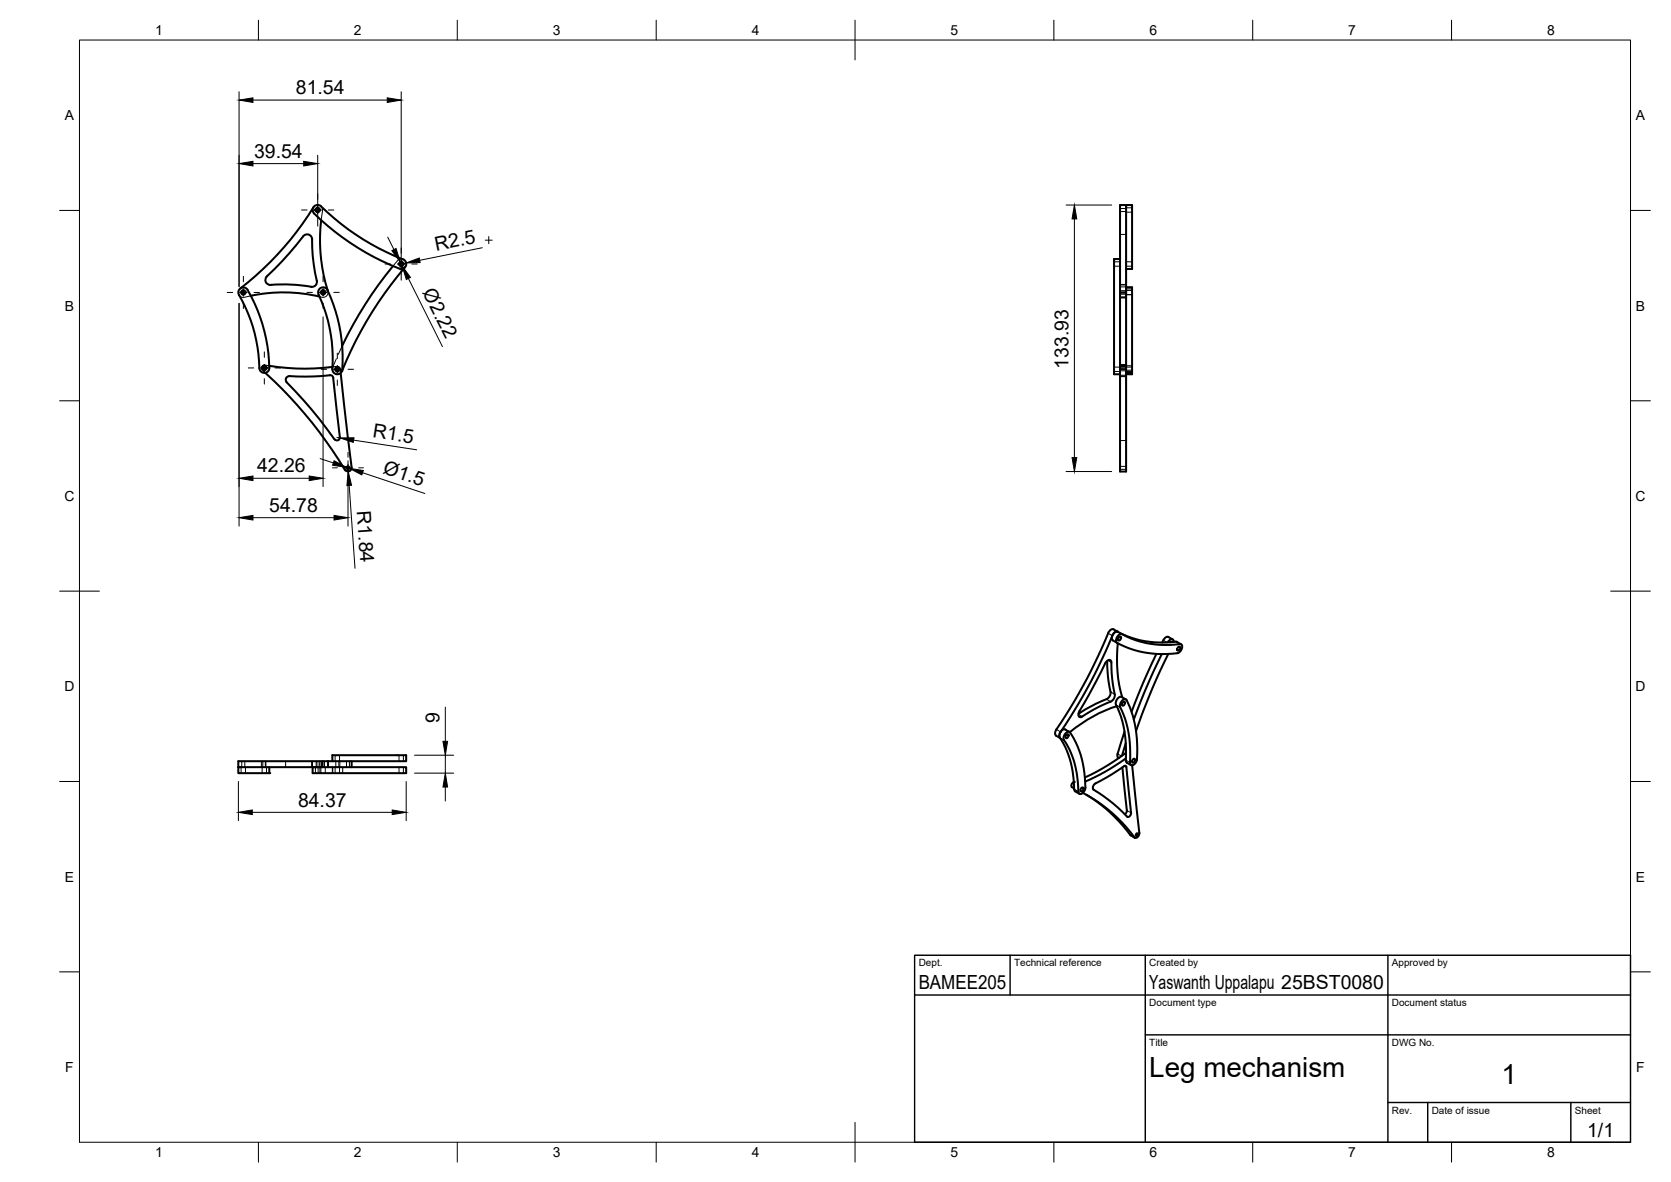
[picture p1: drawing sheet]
<svg xmlns="http://www.w3.org/2000/svg" width="420mm" height="297mm" viewBox="0 0 420 297" stroke-linecap="round" stroke-linejoin="round" font-family="sans-serif">
<!-- layer: Visible -->
<g fill="none" stroke="#000" stroke-width=".51">
<path d="M78.8 52.1a77.3 77.3 0 0 1-18.4 20.4M80.8 55.3a42.6 42.6 0 0 0 1.6 17.7M283.1 52.1v-.6v21M62.3 72.9a40.3 40.3 0 0 1 5.4 19.5M62.3 72.9a1.26 1.26 0 0 0-1.7-.5 1.26 1.26 0 0 0-.5 1.7 37.9 37.9 0 0 1 5.1 18.4M63.1 74.3a39.6 39.6 0 0 1 17.3 .2M67.1 69.4a1.26 1.26 0 0 0-.3 1.5 1.26 1.26 0 0 0 1.3 .7 40 40 0 0 1 10.1 .5M78.5 60.2a59.7 59.7 0 0 0 1.1 11l-.5 .7-.9 .2M78.5 60.2a1.26 1.26 0 0 0-.9-1.2 1.26 1.26 0 0 0-1.4 .4l-5.2 6.2-3.9 3.9M82.4 72.9a1.27 1.27 0 0 0-1.7-.6 1.27 1.27 0 0 0-.6 1.7 39.3 39.3 0 0 1 3.5 19.1 1.26 1.26 0 0 0 1.3 .9 1.26 1.26 0 0 0 1.2-1.1 40.9 40.9 0 0 0-3.7-20M98.8 66.9a98.3 98.3 0 0 0-12.8 20M100.4 67.5a1.26 1.26 0 0 0 1.7-.7 1.26 1.26 0 0 0-.7-1.6 62.7 62.7 0 0 1-21-13.6 1.26 1.26 0 0 0-1.6 .4 1.26 1.26 0 0 0 .2 1.7 64.5 64.5 0 0 0 21.4 13.8"/>
<path d="M101.8 67.1a95.1 95.1 0 0 0-15.8 26.2M281.6 65.1h-1.5v29h1.5M281.6 74.7v17M281.6 74.7h1.5M283.1 67.6h1.5v-16.1h-3v23.2M283.1 72.5v1.6M283.1 72.5v21.2M284.6 72.2h-1.5h1.5v21.5h-1.5M284.6 72.2h.1M66.7 93.7a111.3 111.3 0 0 1 20.2 24.6 .92 .92 0 0 0 1 .1 .92 .92 0 0 0 .5-1M67.7 91.9l2.3 .4a55.3 55.3 0 0 0 13.6-.1M67.7 92.4a1.26 1.26 0 0 1-1.2 1.3 1.26 1.26 0 0 1-1.3-1.2"/>
<path d="M85.7 93.7l2.7 23.8M281.6 91.7v26.8h1.5v-24.8M281.6 91.7h1.5M284.6 93.7v.4h-1.5M85.5 109.8a.77 .77 0 0 1-.5 .8 .77 .77 0 0 1-.9-.2l-5.7-7.4-6.3-6.9a.93 .93 0 0 1-.2-1 .93 .93 0 0 1 .9-.6l6.1 .1 4.3-.3 .5 .3 1.7 15.3M278.6 159.1l.5-.7 .7-.3a24.7 24.7 0 0 0 16.1 3.2l1.1 .6M278.6 159.1a140 140 0 0 1-13.2 24.7v.9l1.1 .7M281.2 159.7l.6-.4a25.3 25.3 0 0 0 15.2 2.6 1.55 1.55 0 0 1-1 2.2 23.6 23.6 0 0 1-15.3-2.8 1.68 1.68 0 0 1 .5-1.6zM278.4 166.1l.2 4 .4 2.6a2.58 2.58 0 0 1 .2 2l-.8 .9-4.1 1.9-3.1 1.9M279.5 166.5a.61 .61 0 0 0-.5-.7 .61 .61 0 0 0-.7 .3l-7.1 13.3a.59 .59 0 0 0 .1 .7 .59 .59 0 0 0 .8 0l3.2-2 3.2-1.5a2.08 2.08 0 0 0 1.8-1.9l-.6-4.1-.3-4.1M279.8 160.9a1.45 1.45 0 0 1 1.3-2.1l-.8 .1-.5 .6a132.1 132.1 0 0 1-13.1 24.4M279.8 160.9l1.1 .7"/>
<path d="M280.8 177.5a35.9 35.9 0 0 0-11.8 6.5M281.1 161.7a35 35 0 0 0 1.1 13.5M281.3 160.2l.4-.3 .2 .3-.2 .5-.4 .3-.2-.3zM282 175.2l1.1 .6M282 175.1a1.54 1.54 0 0 0-1.4 2 26.6 26.6 0 0 1 2.5 13.9M282.3 176.6l.4-.3 .2 .3-.2 .5-.4 .3-.2-.3zM283.3 175.9a28.1 28.1 0 0 1 2.6 14.9M283.3 175.9l-.2-.2a1.58 1.58 0 0 0-1.4 2 27.6 27.6 0 0 1 2.5 14.3l.1 .2a1.4 1.4 0 0 0 1.6-1.5M290.8 164.3l-3.4 7.3-2.9 7.3M292.1 164.4l-4.3 9.3-2.7 7.1M292.5 160.9l-.3 .6M293.8 164.3a156.2 156.2 0 0 0-8.2 19.4"/>
<path d="M293.8 160.1l1.1 .6M293.8 160.1l-.6 .1-.7 .7M294.6 161.4h-.5M295.1 161.3a.66 .66 0 0 0-.5-.7 .66 .66 0 0 0-.8 .5l-.2 .3M296.2 162.7l.4-.2 .2 .3-.2 .5-.4 .2-.2-.3zM59.9 192.8h20.9M59.9 192.8v1.5h7.8v-1.5M78.6 192.8v1.5h23.5v-1.5h-23.3M81.1 191.3v1.5M82.5 191.3h-22.6v1.5M82.5 191.3h19.6v-1.5h-18.5v1.5M82.5 191.3v1.5"/>
<path d="M88.4 191.3v1.5M266.5 185.4a23.9 23.9 0 0 1 3.6 13.2l1.3 .9M266.7 183.9a1.43 1.43 0 0 0-.2 1.5M268.1 184.7l.4-.2 .2 .3-.2 .5-.4 .2-.2-.3zM268.9 183.9l-1-.6a1.52 1.52 0 0 0-1.4 2.1M270 196.5l-.4 .4-.2 .5 .1 .4 .6 .3M271.8 198.1l.4-.2 .2 .3-.2 .5-.4 .2-.2-.3zM272.3 199.2a39.4 39.4 0 0 1 13.1 11.4l.4-.1 .5-.4 .2-.8M272.9 197.9a23.1 23.1 0 0 0-4.1-14 1.61 1.61 0 0 0-1.3 1.1 1.61 1.61 0 0 0 .5 1.7 23.9 23.9 0 0 1 3.1 12.2M272.9 197.9l-.3 1a.88 .88 0 0 1-1.4 .4v-.4M273.1 199.7a37.8 37.8 0 0 1 11.1 10.2M282.2 192.9l1.1 10.8"/>
<path d="M282.7 183.9l-1.7 5.5v.7l.3 .4M283.1 186.8l-1 3.1M283.1 191l.1 .5 1.2 .8M283.1 190.6a51.7 51.7 0 0 1-10.2 5.8M283.1 189.3h-.1a57.1 57.1 0 0 1-10.2 6.1M283.2 192.8l1.2 11.5M283.2 192.8l-.2-.3-.4 .1-4.3 2.7-2.8 1.6-.6 .5-.1 .9a51.3 51.3 0 0 1 8.8 7l.7-.5 .1-.5M284.7 192.3l1.8 17M284.8 190.9l.4-.2 .2 .2-.2 .6-.4 .2-.2-.3zM283.3 203.6l-.1 .6-.3 .4M284.2 209.8l.1 .1M284.3 209.9l1.1 .7"/>
<path d="M285.7 209.5l.3-.1 .1 .2-.4 .5-.1-.2z"/>
<circle cx="79.9" cy="52.8" r=".37"/>
<circle cx="79.9" cy="52.8" r=".56"/>
<circle cx="61.2" cy="73.5" r=".56"/>
<circle cx="61.2" cy="73.5" r=".37"/>
<circle cx="81.2" cy="73.5" r=".56"/>
<circle cx="81.2" cy="73.5" r=".37"/>
<circle cx="100.9" cy="66.3" r=".56"/>
<circle cx="66.5" cy="92.5" r=".56"/>
<circle cx="66.5" cy="92.5" r=".37"/>
<circle cx="84.8" cy="92.8" r=".56"/>
<circle cx="84.8" cy="92.8" r=".37"/>
<circle cx="87.5" cy="117.6" r=".37"/>
</g>
<!-- layer: Hidden -->
<g fill="none" stroke="#000" stroke-width=".25">
<path d="M80.8 51.9l.3 .9-.3 2.5M281.6 52.4h1.5M281.6 53.2h1.5M281.6 58.9h1.5M283.1 53.3h1.5M283.1 52.2h1.5M60.1 74.1l.3 .4 .6 .2 2.1-.4M82.4 73a1.34 1.34 0 0 1-.5 1.5 1.34 1.34 0 0 1-1.6 .1M101.3 65.2l-.6-.1-.6 .3-1.3 1.5M280.1 66.9h1.5M280.1 65.8h1.5M281.6 73.1h1.5"/>
<path d="M281.6 73.9h1.5M281.6 74.7h1.5M281.6 73.5h1.5M281.6 71.6h1.5M281.6 72.1h1.5M281.6 71.5h1.5M283.1 72.9h1.5M283.1 74h1.5M283.1 66.9h1.5M283.1 65.8h1.5M67.7 91.9l-1.1-.2a.75 .75 0 0 0-.8 .4 .75 .75 0 0 0 .2 .9l.7 .7M83.6 92.2l1.2-.1a.72 .72 0 0 1 .8 .6l.1 1"/>
<path d="M84.6 90.2l-1 2.3 .3 1.1M86 93.3h.1M86 93.3l-.4 .5-.7 .3M86 86.9l-1 2.2M280.1 92.3h1.5M280.1 93.4h1.5M281.6 92.1h1.5M281.6 92.8h1.5M281.6 92.4h1.5M281.6 93.2h1.5M281.6 92.7h1.5M281.6 94.3h1.5"/>
<path d="M281.6 94.6h1.5M281.6 94.5h1.5M283.1 91.9h1.5M283.1 93h1.5M283.1 92.3h1.5M283.1 93.4h1.5M281.6 117.2h1.5M281.6 117.9h1.5M281.6 110.7h1.5M60.6 192.8v1.5M60.8 191.3v1.5M61.6 191.3v1.5"/>
<path d="M61.7 192.8v1.5M65.7 191.3v1.5M65.9 192.8v1.5M66.1 191.3v1.5M66.7 191.3v1.5M66.8 191.3v1.5M67 192.8v1.5M71.8 191.3v1.5M78.5 192.8v-1.5v1.5M79.3 192.8v1.5M79.5 191.3v1.5M79.7 191.3v1.5"/>
<path d="M80 192.8v1.5M80.2 191.3v1.5M80.5 191.3l-.1 3M80.7 192.8v1.5M80.9 191.3v1.5M81.6 191.3v1.5M81.8 192.8v1.5M83.6 192.8v1.5M83.7 192.8v1.5M84.3 189.8v1.5M84.3 192.8v1.5M84.4 191.3v1.5"/>
<path d="M85.2 191.3v1.5M85.4 189.8v1.5M85.4 192.8v1.5M85.4 191.3v1.5M86.2 192.8v1.5M87.1 191.3v1.5M87.9 191.3v1.5M100.3 189.8v1.5M100.3 192.8v1.5M101.4 189.8v1.5M101.4 192.8v1.5"/>
<circle cx="84.8" cy="92.8" r=".56"/>
</g>
<!-- layer: Visible Narrow -->
<g fill="none" stroke="#000" stroke-width=".25">
<path d="M278.6 159.1l1.1 .7M281.1 158.8l1 .6M271.1 179.5l1 .6M278.2 175.7l1.1 .6M278.6 166l.8 .5M279.2 173.9l1.1 .6M280.6 177.1l1.1 .6M292.5 160.9l1 .5M295.6 161.3l1.1 .6M265.6 183.3l1.1 .6M266.5 185.4l1 .6M270 196.5h.1"/>
<path d="M270.1 198.3l1 .6M281 189.4l1 .6M282.7 192.5l.5 .3M282.8 189.4l.3 .2M283.1 191l1 .6M283.3 203.7l1.1 .6M284.2 209.9l1.1 .6"/>
</g>
<!-- layer: Visible -->
<g fill="#000">
<circle cx="67.7" cy="194.3" r=".25"/>
<circle cx="270" cy="196.5" r=".25"/>
</g>
<!-- layer: BORDER -->
<g fill="none" stroke="#000" stroke-width=".25">
<path d="M20 10.1h390v276.9h-390zM65 5.1v5M115 5.1v5M165 5.1v5M215 5.1v10M265 5.1v5M315 5.1v5M365 5.1v5M15 52.9h5M410 52.9h5M15 100.7h5M410 100.7h5"/>
<path d="M15 148.6h10M405 148.6h10M15 196.4h5M410 196.4h5M15 244.2h5M410 244.2h5M65 287v5M115 287v5M165 287v5M215 282.1v9.9M265 287v5M315 287v5"/>
<path d="M365 287v5"/>
</g>
<!-- layer: TITLEBLOCK -->
<path d="M230 240.1h180v46.9h-180zM230 250h180M254 240.1v9.9M288 240.1v46.9M349 240.1v46.9M288 260.1h122M349 277.1h61M359 277.1v9.9M395 277.1v9.9" fill="none" stroke="#000" stroke-width=".36"/>
<!-- layer: Smart Centers -->
<g fill="none" stroke="#000" stroke-width=".25">
<path d="M75.8 52.8h1.4M79 52.8h1.8M79.9 48.7v1.4M79.9 51.9v1.8M79.9 55.5v1.3M82.5 52.8h1.4M122.9 59.4v1.8M57.1 73.5h1.4M60.3 73.5h1.8M61.2 69.4v1.4M61.2 72.6v1.8M61.2 76.2v1.3"/>
<path d="M63.9 73.5h1.3M77.2 73.5h1.3M80.3 73.5h1.8M81.2 69.4v1.4M81.2 72.6v1.8M81.2 76.2v1.3M83.9 73.5h1.4M96.8 66.3h1.4M100 66.3h1.8M100.9 62.3v1.4M100.9 65.5v1.7M100.9 69v1.4"/>
<path d="M103.5 66.3h1.4M122 60.4h1.8M62.4 92.5h1.4M65.6 92.5h1.8M66.5 88.4v1.4M66.5 91.6v1.8M66.5 95.2v1.3M69.2 92.5h1.3M80.8 92.8h1.3M83.9 92.8h1.8M84.8 88.7v1.4M84.8 91.9v1.8"/>
<path d="M84.8 95.5v1.4M87.5 92.8h1.4M83.6 117.6h1.2M86.6 117.6h1.8M87.5 113.7v1.2M87.5 116.7v1.8M90.2 117.6h1.2M87.5 120.3v1.1"/>
</g>
<!-- layer: FD_Dimensions -->
<g fill="none" stroke="#000" stroke-width=".25">
<path d="M60.1 23.1v48.9M63.6 25.2h33.8M79.9 39v16.4M100.9 23.1v45.9M63.6 41.1h12.8M97.5 59.6l1.6 3.1M268.1 51.5h11.4M270.2 55v60M60.1 76.2v56M81.2 79.6v42.7M100.6 65.8l.5 1M102.1 66.1l-1.2 .2"/>
<path d="M102.7 70l8.6 17.1M121.3 62.3l-15.8 3.1M80.5 115.2l3.3 1.1M84.7 109.9l.7 .2M87.1 117.5l.7 .2M87.5 117.6l.1 .9M87.5 115.8v16.4M88.9 110.6l15.9 2.4M91.2 118.8l15.6 5.2M268.1 118.5h11.4M63.6 130.1h20.4M63.6 120.2h14.1"/>
<path d="M87.8 122l1.5 20.8M112 177.7v8.6M59.9 196.4v9.8M102.1 196.4v9.8M104.2 194.3h9.9M104.2 189.8h9.9M112 189.8v4.5M112 197.8v3.5M63.4 204.1h35.2"/>
</g>
<g fill="#000" stroke="#000" stroke-width=".25">
<path d="M60.1 25.2l3.5-.6v1.1zM97.4 24.6l3.5 .6-3.5 .5zM60.1 41.1l3.5-.6v1.2zM76.4 40.5l3.5 .6-3.5 .6zM270.2 51.5l.5 3.5h-1.1zM98.5 63l1.1-.6 1 3.4zM101.1 66.8l2.1 2.9-1 .5zM102.1 66.1l3.3-1.3 .2 1.2zM60.1 120.2l3.5-.6v1.2zM77.7 119.6l3.5 .6-3.5 .6zM84 115.8l3.1 1.7-3.5-.6zM85.4 110.1l3.6-.1-.2 1.2z"/>
<path d="M87.8 117.7l3.6 .5-.4 1.1zM269.6 115h1.1l-.5 3.5zM60.1 130.1l3.5-.6v1.2zM84 129.5l3.5 .6-3.5 .6zM87.6 118.5l.8 3.4-1.2 .1zM112 194.3l.5 3.5h-1.1zM111.4 186.3h1.1l-.5 3.5zM59.9 204.1l3.5-.6v1.2zM98.6 203.5l3.5 .6-3.5 .6z"/>
</g>
<g font-size="7">
<text x="289" y="270.6">Leg mechanism</text>
<text x="377.5" y="272.3">1</text>
</g>
<g font-size="4.9">
<text x="74.4" y="23.7">81.54</text>
<text x="63.9" y="39.7">39.54</text>
<text x="109.7" y="63.1" transform="rotate(-11 109.7 63.1)">R2.5</text>
<text x="106.2" y="73.5" transform="rotate(63 106.2 73.5)">Ø2.22</text>
<text x="268.7" y="92.7" transform="rotate(-90 268.7 92.7)">133.93</text>
<text x="93.6" y="109.8" transform="rotate(9 93.6 109.8)">R1.5</text>
<text x="64.6" y="118.7">42.26</text>
<text x="96.1" y="118.8" transform="rotate(19 96.1 118.8)">Ø1.5</text>
<text x="67.7" y="128.6">54.78</text>
<text x="89.7" y="128.5" transform="rotate(86 89.7 128.5)">R1.84</text>
<text x="110.5" y="181.6" transform="rotate(-90 110.5 181.6)">9</text>
<text x="74.9" y="202.7">84.37</text>
<text x="231" y="248.5">BAMEE205</text>
<text x="289" y="248.5">Yaswanth Uppalapu 25BST0080</text>
<text x="399.1" y="285.7">1/1</text>
</g>
<g font-size="3.5">
<text x="39" y="8.8">1</text>
<text x="89" y="8.8">2</text>
<text x="139" y="8.8">3</text>
<text x="189" y="8.8">4</text>
<text x="239" y="8.8">5</text>
<text x="289" y="8.8">6</text>
<text x="339" y="8.8">7</text>
<text x="389" y="8.8">8</text>
<text x="16.3" y="30.2">A</text>
<text x="411.3" y="30.2">A</text>
<text x="16.3" y="78">B</text>
<text x="411.3" y="78">B</text>
<text x="16.2" y="125.9">C</text>
<text x="411.2" y="125.9">C</text>
<text x="16.2" y="173.7">D</text>
<text x="411.2" y="173.7">D</text>
<text x="16.3" y="221.6">E</text>
<text x="411.3" y="221.6">E</text>
<text x="16.4" y="269.4">F</text>
<text x="411.4" y="269.4">F</text>
<text x="39" y="290.8">1</text>
<text x="89" y="290.8">2</text>
<text x="139" y="290.8">3</text>
<text x="189" y="290.8">4</text>
<text x="239" y="290.8">5</text>
<text x="289" y="290.8">6</text>
<text x="339" y="290.8">7</text>
<text x="389" y="290.8">8</text>
</g>
<g font-size="2.5">
<text x="231" y="242.9">Dept.</text>
<text x="255" y="242.9">Technical reference</text>
<text x="289" y="242.9">Created by</text>
<text x="350" y="242.9">Approved by</text>
<text x="289" y="252.8">Document type</text>
<text x="350" y="252.8">Document status</text>
<text x="289" y="262.9">Title</text>
<text x="350" y="262.9">DWG No.</text>
<text x="350" y="279.9">Rev.</text>
<text x="360" y="279.9">Date of issue</text>
<text x="396" y="279.9">Sheet</text>
</g>
</svg>
